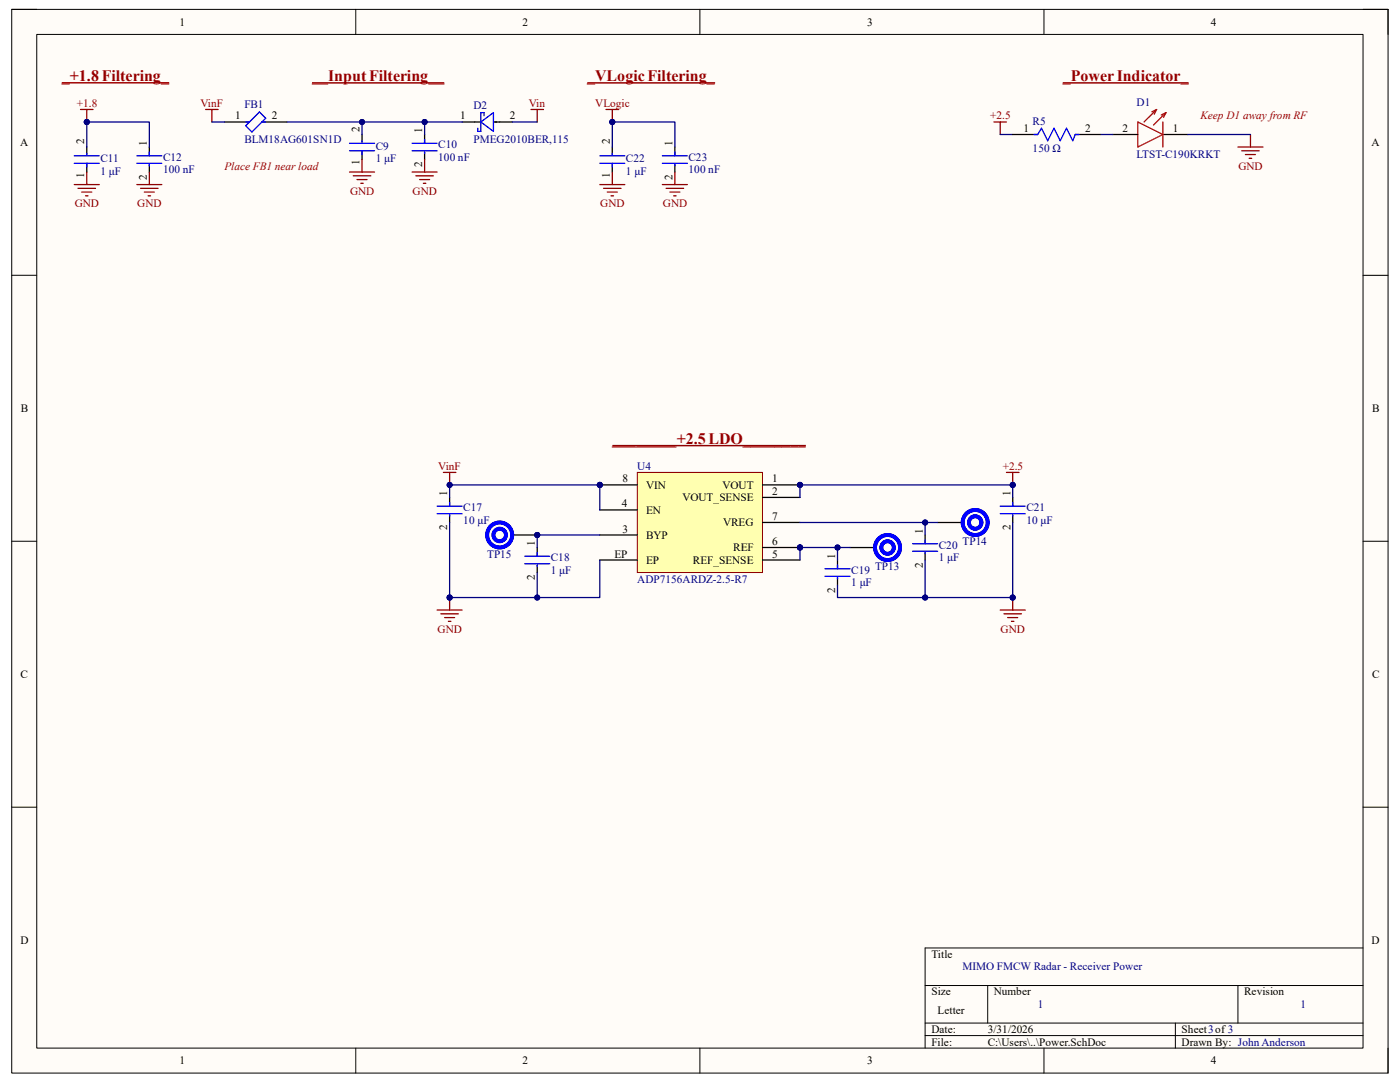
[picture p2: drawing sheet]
<svg xmlns="http://www.w3.org/2000/svg" width="279mm" height="216mm" viewBox="0 0 279 216" stroke-linecap="round" stroke-linejoin="round" font-family="sans-serif">
<path d="M2.3 1.9h274.7v212.2h-274.7z" fill-rule="evenodd" fill="#fffcf8"/>
<path d="M2.3 1.9h274.7v212.2h-274.7z" fill="none" stroke="#000" stroke-width=".2"/>
<path d="M7.3 6.9h264.7v202.2h-264.7z" fill-rule="evenodd" fill="#fffcf8"/>
<g fill="none" stroke="#000" stroke-width=".2">
<path d="M2.3 1.9h5M7.3 6.9h264.7v202.2h-264.7zM71 1.9v5M139.7 1.9v5M208.3 1.9v5M272 1.9h5v5M2.3 54.9h5M272 54.9h5M2.3 108h5M272 108h5M2.3 161.1h5M272 161.1h5"/>
<path d="M184.6 196.6h87.4M197.1 196.6v7.5M247.1 196.6v7.5M272 189.2h-87.4v19.9M71 209.1v5M139.7 209.1v5M184.6 204.1h87.4M184.6 206.6h87.4M208.3 209.1v5M234.6 204.1v5M277 209.1v5"/>
</g>
<path d="M17.3 29.3v1.5M17.3 32.6v1.7M29.8 29.3v1.8M29.8 32.8v1.5M72.3 26.8v1.5M72.3 30.1v1.7M84.7 26.8v1.8M84.7 30.3v1.5" fill="none" stroke="#000" stroke-width=".25"/>
<g fill="none" stroke="#00f" stroke-width=".25">
<path d="M14.8 31.1h5M14.8 32.6h5M17.3 30.6v.2M17.3 32.6v.7M27.3 31.1h5M27.3 32.6h5M29.8 30.3v.8M29.8 32.8v.3M69.8 28.6h5M69.8 30.1h5M72.3 28.1v.2M72.3 30.1v.7"/>
<path d="M82.2 28.6h5M82.2 30.1h5M84.7 27.8v.8M84.7 30.3v.3"/>
</g>
<path d="M16.1 21.8h2.5M17.3 21.8v2.5" fill="none" stroke="#800000" stroke-width=".25"/>
<circle cx="17.3" cy="24.3" r=".5" fill="#000080"/>
<circle cx="17.3" cy="24.3" r=".5" fill="none" stroke="#000080" stroke-width=".2"/>
<g fill="none" stroke="#800000" stroke-width=".25">
<path d="M14.8 36.8h5M15.6 37.6h3.5M16.3 38.3h2M17.1 39.1h.5M17.3 34.3v2.5M27.3 36.8h5M28.1 37.6h3.4M28.8 38.3h2M29.6 39.1h.5M29.8 34.3v2.5M41 21.8h2.5M42.3 21.8v2.5"/>
<path d="M69.8 34.3h5M70.5 35.1h3.5M71.3 35.8h1.9M72 36.6h.5M72.3 31.8v2.5M82.2 34.3h5M83 35.1h3.5M83.7 35.8h2M84.5 36.6h.5M84.7 31.8v2.5M106 21.8h2.5M107.2 21.8v2.5"/>
</g>
<path d="M12.3 16.5h21.5" fill="none" stroke="#980000" stroke-width=".3"/>
<circle cx="159.7" cy="96.8" r=".5" fill="#000080"/>
<circle cx="159.7" cy="96.8" r=".5" fill="none" stroke="#000080" stroke-width=".2"/>
<circle cx="159.7" cy="109.2" r=".5" fill="#000080"/>
<circle cx="159.7" cy="109.2" r=".5" fill="none" stroke="#000080" stroke-width=".2"/>
<circle cx="119.7" cy="96.8" r=".5" fill="#000080"/>
<circle cx="119.7" cy="96.8" r=".5" fill="none" stroke="#000080" stroke-width=".2"/>
<path d="M127.2 94.3h25v19.9h-25z" fill-rule="evenodd" fill="#ffffb0"/>
<path d="M127.2 94.3h25v19.9h-25z" fill="none" stroke="#800000" stroke-width=".2"/>
<path d="M152.2 96.8h7.5" fill="none" stroke="#000" stroke-width=".25"/>
<circle cx="159.7" cy="96.8" r=".5" fill="#000080"/>
<circle cx="159.7" cy="96.8" r=".5" fill="none" stroke="#000080" stroke-width=".2"/>
<path d="M152.2 99.3h7.5M119.7 106.7h7.5M119.7 101.8h7.5M152.2 111.7h7.5M152.2 109.2h7.5" fill="none" stroke="#000" stroke-width=".25"/>
<circle cx="159.7" cy="109.2" r=".5" fill="#000080"/>
<circle cx="159.7" cy="109.2" r=".5" fill="none" stroke="#000080" stroke-width=".2"/>
<path d="M119.7 96.8h7.5M152.2 104.3h7.5" fill="none" stroke="#000" stroke-width=".25"/>
<circle cx="119.7" cy="96.8" r=".5" fill="#000080"/>
<circle cx="119.7" cy="96.8" r=".5" fill="none" stroke="#000080" stroke-width=".2"/>
<path d="M119.7 111.7h7.5" fill="none" stroke="#000" stroke-width=".25"/>
<path d="M89.7 119.2v2.5M87.2 121.7h5M88 122.5h3.5M88.7 123.2h2M89.5 124h.5" fill="none" stroke="#800000" stroke-width=".25"/>
<circle cx="89.7" cy="119.2" r=".5" fill="#000080"/>
<circle cx="89.7" cy="119.2" r=".5" fill="none" stroke="#000080" stroke-width=".2"/>
<path d="M107.2 109.2v1.8M107.2 112.7v1.5" fill="none" stroke="#000" stroke-width=".25"/>
<path d="M104.7 111h5M104.7 112.5h5M107.2 110.2v.8M107.2 112.7v.3" fill="none" stroke="#00f" stroke-width=".25"/>
<path d="M200.9 94.3h2.5M202.1 94.3v2.5" fill="none" stroke="#800000" stroke-width=".25"/>
<circle cx="202.1" cy="96.8" r=".5" fill="#000080"/>
<circle cx="202.1" cy="96.8" r=".5" fill="none" stroke="#000080" stroke-width=".2"/>
<path d="M89.7 99.3v1.7M89.7 102.8v1.5" fill="none" stroke="#000" stroke-width=".25"/>
<path d="M87.2 101h5M87.2 102.5h5M89.7 100.3v.7M89.7 102.8v.2" fill="none" stroke="#00f" stroke-width=".25"/>
<path d="M88.5 94.3h2.5M89.7 94.3v2.5" fill="none" stroke="#800000" stroke-width=".25"/>
<circle cx="89.7" cy="96.8" r=".5" fill="#000080"/>
<circle cx="89.7" cy="96.8" r=".5" fill="none" stroke="#000080" stroke-width=".2"/>
<path d="M202.1 99.3v1.7M167.1 111.7v1.8M167.1 115.2v1.5M202.1 102.8v1.5" fill="none" stroke="#000" stroke-width=".25"/>
<path d="M164.6 113.5h5M164.6 115h5M167.1 112.7v.8M167.1 115.2v.3M199.6 101h5M199.6 102.5h5M202.1 100.3v.7M202.1 102.8v.2" fill="none" stroke="#00f" stroke-width=".25"/>
<path d="M202.1 119.2v2.5M199.6 121.7h5M200.4 122.5h3.5M201.1 123.2h2M201.9 124h.5" fill="none" stroke="#800000" stroke-width=".25"/>
<circle cx="202.1" cy="119.2" r=".5" fill="#000080"/>
<circle cx="202.1" cy="119.2" r=".5" fill="none" stroke="#000080" stroke-width=".2"/>
<path d="M122.2 29.3v1.5M122.2 32.6v1.7M134.7 29.3v1.8M134.7 32.8v1.5M184.6 106.8v1.7M184.6 110.2v1.5" fill="none" stroke="#000" stroke-width=".25"/>
<path d="M119.7 31.1h5M119.7 32.6h5M122.2 30.6v.2M122.2 32.6v.7M132.2 31.1h5M132.2 32.6h5M134.7 30.3v.8M134.7 32.8v.3M182.1 108.5h5M182.1 110h5M184.6 107.7v.8M184.6 110.2v.3" fill="none" stroke="#00f" stroke-width=".25"/>
<path d="M122.2 88.9h38.6" fill="none" stroke="#980000" stroke-width=".3"/>
<path d="M120.9 21.8h2.5M122.2 21.8v2.5" fill="none" stroke="#800000" stroke-width=".25"/>
<circle cx="122.2" cy="24.3" r=".5" fill="#000080"/>
<circle cx="122.2" cy="24.3" r=".5" fill="none" stroke="#000080" stroke-width=".2"/>
<g fill="none" stroke="#800000" stroke-width=".25">
<path d="M119.7 36.8h5M120.4 37.6h3.5M121.2 38.3h2M121.9 39.1h.5M122.2 34.3v2.5M132.2 36.8h5M132.9 37.6h3.5M133.7 38.3h2M134.4 39.1h.5M134.7 34.3v2.5M198.4 24.3h2.5M199.6 24.3v2.5"/>
<path d="M247.1 29.3h5M247.8 30.1h3.5M248.5 30.8h2M249.3 31.6h.5M249.6 26.8v2.5"/>
</g>
<path d="M117.2 16.5h25.5M212.1 16.5h25.1" fill="none" stroke="#980000" stroke-width=".3"/>
<path d="M44.8 24.3h5M52.3 24.3h5M92.2 24.3h3.8M98.5 24.3h3.7M222.1 26.8h5M232.1 26.8h5" fill="none" stroke="#000" stroke-width=".25"/>
<path d="M227.1 24.3l5 2.5-5 2.5zM230.8 21.9l-2.5 2.4M230.8 21.9l-.9 .4M230.8 21.9l-.5 .9M232.1 24.3v5M232.7 22.5l-2.5 2.5M232.7 22.5l-.9 .4M232.7 22.5l-.5 .9" fill="none" stroke="#f00" stroke-width=".25"/>
<path d="M49 24.3h.8M51.8 22.3l1.2 1.3-2.7 2.7-1.3-1.2zM52.3 24.3h.7M96 24.3l2.5-1.8v3.7zM96.6 23.1v-.6h-.6v3.7h-.6v-.6" fill="none" stroke="#00f" stroke-width=".25"/>
<path d="M17.3 24.3v5" fill="none" stroke="#000080" stroke-width=".25"/>
<circle cx="17.3" cy="24.3" r=".5" fill="#000080"/>
<circle cx="17.3" cy="24.3" r=".5" fill="none" stroke="#000080" stroke-width=".2"/>
<path d="M17.3 24.3h12.5v5" fill="none" stroke="#000080" stroke-width=".25"/>
<circle cx="17.3" cy="24.3" r=".5" fill="#000080"/>
<circle cx="17.3" cy="24.3" r=".5" fill="none" stroke="#000080" stroke-width=".2"/>
<path d="M84.7 24.3v2.5" fill="none" stroke="#000080" stroke-width=".25"/>
<circle cx="84.7" cy="24.3" r=".5" fill="#000080"/>
<circle cx="84.7" cy="24.3" r=".5" fill="none" stroke="#000080" stroke-width=".2"/>
<path d="M119.7 106.7h-12.5v2.5" fill="none" stroke="#000080" stroke-width=".25"/>
<circle cx="107.2" cy="106.7" r=".5" fill="#000080"/>
<circle cx="107.2" cy="106.7" r=".5" fill="none" stroke="#000080" stroke-width=".2"/>
<path d="M119.7 111.7v7.5h-30" fill="none" stroke="#000080" stroke-width=".25"/>
<circle cx="89.7" cy="119.2" r=".5" fill="#000080"/>
<circle cx="89.7" cy="119.2" r=".5" fill="none" stroke="#000080" stroke-width=".2"/>
<circle cx="107.2" cy="119.2" r=".5" fill="#000080"/>
<circle cx="107.2" cy="119.2" r=".5" fill="none" stroke="#000080" stroke-width=".2"/>
<path d="M119.7 96.8v5" fill="none" stroke="#000080" stroke-width=".25"/>
<circle cx="119.7" cy="96.8" r=".5" fill="#000080"/>
<circle cx="119.7" cy="96.8" r=".5" fill="none" stroke="#000080" stroke-width=".2"/>
<path d="M107.2 114.2v5" fill="none" stroke="#000080" stroke-width=".25"/>
<circle cx="107.2" cy="119.2" r=".5" fill="#000080"/>
<circle cx="107.2" cy="119.2" r=".5" fill="none" stroke="#000080" stroke-width=".2"/>
<path d="M89.7 104.3v14.9" fill="none" stroke="#000080" stroke-width=".25"/>
<circle cx="89.7" cy="119.2" r=".5" fill="#000080"/>
<circle cx="89.7" cy="119.2" r=".5" fill="none" stroke="#000080" stroke-width=".2"/>
<path d="M119.7 96.8h-30v2.5" fill="none" stroke="#000080" stroke-width=".25"/>
<circle cx="119.7" cy="96.8" r=".5" fill="#000080"/>
<circle cx="119.7" cy="96.8" r=".5" fill="none" stroke="#000080" stroke-width=".2"/>
<circle cx="89.7" cy="96.8" r=".5" fill="#000080"/>
<circle cx="89.7" cy="96.8" r=".5" fill="none" stroke="#000080" stroke-width=".2"/>
<path d="M202.1 96.8v2.5" fill="none" stroke="#000080" stroke-width=".25"/>
<circle cx="202.1" cy="96.8" r=".5" fill="#000080"/>
<circle cx="202.1" cy="96.8" r=".5" fill="none" stroke="#000080" stroke-width=".2"/>
<path d="M159.7 109.2v2.5" fill="none" stroke="#000080" stroke-width=".25"/>
<circle cx="159.7" cy="109.2" r=".5" fill="#000080"/>
<circle cx="159.7" cy="109.2" r=".5" fill="none" stroke="#000080" stroke-width=".2"/>
<path d="M202.1 104.3v14.9" fill="none" stroke="#000080" stroke-width=".25"/>
<circle cx="202.1" cy="119.2" r=".5" fill="#000080"/>
<circle cx="202.1" cy="119.2" r=".5" fill="none" stroke="#000080" stroke-width=".2"/>
<path d="M184.6 111.7v7.5" fill="none" stroke="#000080" stroke-width=".25"/>
<circle cx="184.6" cy="119.2" r=".5" fill="#000080"/>
<circle cx="184.6" cy="119.2" r=".5" fill="none" stroke="#000080" stroke-width=".2"/>
<path d="M122.2 24.3v5" fill="none" stroke="#000080" stroke-width=".25"/>
<circle cx="122.2" cy="24.3" r=".5" fill="#000080"/>
<circle cx="122.2" cy="24.3" r=".5" fill="none" stroke="#000080" stroke-width=".2"/>
<path d="M122.2 24.3h12.5v5" fill="none" stroke="#000080" stroke-width=".25"/>
<circle cx="122.2" cy="24.3" r=".5" fill="#000080"/>
<circle cx="122.2" cy="24.3" r=".5" fill="none" stroke="#000080" stroke-width=".2"/>
<path d="M72.3 24.3v2.5M102.2 24.3h5M199.6 26.8h2.5M219.6 26.8h2.5M237.1 26.8h12.5" fill="none" stroke="#000080" stroke-width=".25"/>
<circle cx="72.3" cy="24.3" r=".5" fill="#000080"/>
<circle cx="72.3" cy="24.3" r=".5" fill="none" stroke="#000080" stroke-width=".2"/>
<path d="M42.3 24.3h2.5M57.3 24.3h34.9" fill="none" stroke="#000080" stroke-width=".25"/>
<circle cx="84.7" cy="24.3" r=".5" fill="#000080"/>
<circle cx="84.7" cy="24.3" r=".5" fill="none" stroke="#000080" stroke-width=".2"/>
<circle cx="72.3" cy="24.3" r=".5" fill="#000080"/>
<circle cx="72.3" cy="24.3" r=".5" fill="none" stroke="#000080" stroke-width=".2"/>
<path d="M62.3 16.5h26.4" fill="none" stroke="#980000" stroke-width=".3"/>
<path d="M202.1 26.8h5M214.6 26.8h5M187.1 104.3h5" fill="none" stroke="#000" stroke-width=".25"/>
<path d="M206.4 26.8h.7l.7-1.2 1.3 2.5 1.2-2.5 1.3 2.5 1.2-2.5 1.3 2.5 .5-1.3h.7" fill="none" stroke="#00f" stroke-width=".25"/>
<g fill="none" stroke="#00f" stroke-width=".76">
<circle cx="194.6" cy="104.3" r="2.5"/>
<circle cx="194.6" cy="104.3" r="1.25"/>
</g>
<path d="M184.6 104.3v2.5" fill="none" stroke="#000080" stroke-width=".25"/>
<circle cx="184.6" cy="104.3" r=".5" fill="#000080"/>
<circle cx="184.6" cy="104.3" r=".5" fill="none" stroke="#000080" stroke-width=".2"/>
<path d="M169.6 109.3h5" fill="none" stroke="#000" stroke-width=".25"/>
<g fill="none" stroke="#00f" stroke-width=".76">
<circle cx="177.1" cy="109.3" r="2.5"/>
<circle cx="177.1" cy="109.3" r="1.25"/>
</g>
<path d="M159.6 104.3h27.5" fill="none" stroke="#000080" stroke-width=".25"/>
<circle cx="184.6" cy="104.3" r=".5" fill="#000080"/>
<circle cx="184.6" cy="104.3" r=".5" fill="none" stroke="#000080" stroke-width=".2"/>
<path d="M167.1 116.7v2.5h35" fill="none" stroke="#000080" stroke-width=".25"/>
<circle cx="202.1" cy="119.2" r=".5" fill="#000080"/>
<circle cx="202.1" cy="119.2" r=".5" fill="none" stroke="#000080" stroke-width=".2"/>
<circle cx="184.6" cy="119.2" r=".5" fill="#000080"/>
<circle cx="184.6" cy="119.2" r=".5" fill="none" stroke="#000080" stroke-width=".2"/>
<path d="M202.1 96.8h-42.5v2.5" fill="none" stroke="#000080" stroke-width=".25"/>
<circle cx="159.7" cy="96.8" r=".5" fill="#000080"/>
<circle cx="159.7" cy="96.8" r=".5" fill="none" stroke="#000080" stroke-width=".2"/>
<circle cx="202.1" cy="96.8" r=".5" fill="#000080"/>
<circle cx="202.1" cy="96.8" r=".5" fill="none" stroke="#000080" stroke-width=".2"/>
<path d="M159.7 109.2h9.9" fill="none" stroke="#000080" stroke-width=".25"/>
<circle cx="159.7" cy="109.2" r=".5" fill="#000080"/>
<circle cx="159.7" cy="109.2" r=".5" fill="none" stroke="#000080" stroke-width=".2"/>
<circle cx="167.1" cy="109.2" r=".5" fill="#000080"/>
<circle cx="167.1" cy="109.2" r=".5" fill="none" stroke="#000080" stroke-width=".2"/>
<path d="M167.1 109.2v2.5" fill="none" stroke="#000080" stroke-width=".25"/>
<circle cx="167.1" cy="109.2" r=".5" fill="#000080"/>
<circle cx="167.1" cy="109.2" r=".5" fill="none" stroke="#000080" stroke-width=".2"/>
<circle cx="107.2" cy="106.7" r=".5" fill="#000080"/>
<circle cx="107.2" cy="106.7" r=".5" fill="none" stroke="#000080" stroke-width=".2"/>
<path d="M102.2 106.7h5" fill="none" stroke="#000" stroke-width=".25"/>
<circle cx="107.2" cy="106.7" r=".5" fill="#000080"/>
<circle cx="107.2" cy="106.7" r=".5" fill="none" stroke="#000080" stroke-width=".2"/>
<g fill="none" stroke="#00f" stroke-width=".76">
<circle cx="99.7" cy="106.7" r="2.5"/>
<circle cx="99.7" cy="106.7" r="1.25"/>
</g>
<g font-size="3.2" fill="#980000">
<text x="12.3" y="16.2">_+1.8 Filtering_</text>
<text x="62.3" y="16.2">__Input Filtering__</text>
<text x="117.2" y="16.2">_VLogic Filtering_</text>
<text x="212.1" y="16.2">_Power Indicator_</text>
<text x="122.2" y="88.6">________+2.5 LDO________</text>
</g>
<g font-size="2.2">
<text x="35.8" y="5.1">1</text>
<text x="104.3" y="5.1">2</text>
<text x="173.1" y="5.1">3</text>
<text x="241.6" y="5.1">4</text>
<text x="46.9" y="23.8">1</text>
<text x="54.3" y="23.8">2</text>
<text x="91.9" y="23.8">1</text>
<text x="101.7" y="23.8">2</text>
<text x="4" y="29.2">A</text>
<text x="16.8" y="28.8" transform="rotate(-90 16.8 28.8)">2</text>
<text x="29.3" y="29.1" transform="rotate(-90 29.3 29.1)">1</text>
<text x="71.8" y="26.3" transform="rotate(-90 71.8 26.3)">2</text>
<text x="84.2" y="26.6" transform="rotate(-90 84.2 26.6)">1</text>
<text x="121.7" y="28.8" transform="rotate(-90 121.7 28.8)">2</text>
<text x="134.2" y="29.1" transform="rotate(-90 134.2 29.1)">1</text>
<text x="204.3" y="26.3">1</text>
<text x="216.6" y="26.3">2</text>
<text x="224" y="26.3">2</text>
<text x="234.1" y="26.3">1</text>
<text x="273.7" y="29.2">A</text>
<text x="16.8" y="35.4" transform="rotate(-90 16.8 35.4)">1</text>
<text x="29.3" y="35.9" transform="rotate(-90 29.3 35.9)">2</text>
<text x="71.8" y="32.9" transform="rotate(-90 71.8 32.9)">1</text>
<text x="84.2" y="33.4" transform="rotate(-90 84.2 33.4)">2</text>
<text x="121.7" y="35.4" transform="rotate(-90 121.7 35.4)">1</text>
<text x="134.2" y="35.9" transform="rotate(-90 134.2 35.9)">2</text>
<text x="4.1" y="82.2">B</text>
<text x="273.8" y="82.2">B</text>
<text x="89.2" y="99" transform="rotate(-90 89.2 99)">1</text>
<text x="124.1" y="101.3">4</text>
<text x="124.2" y="96.3">8</text>
<text x="128.9" y="97.5">VIN</text>
<text x="136.2" y="100">VOUT_SENSE</text>
<text x="144.2" y="97.5">VOUT</text>
<text x="154.1" y="96.3">1</text>
<text x="154.1" y="98.8">2</text>
<text x="201.6" y="99" transform="rotate(-90 201.6 99)">1</text>
<text x="89.2" y="105.8" transform="rotate(-90 89.2 105.8)">2</text>
<text x="124.2" y="106.3">3</text>
<text x="128.9" y="107.5">BYP</text>
<text x="128.9" y="102.5">EN</text>
<text x="144.3" y="105">VREG</text>
<text x="154.1" y="103.8">7</text>
<text x="184.2" y="106.5" transform="rotate(-90 184.2 106.5)">1</text>
<text x="201.6" y="105.8" transform="rotate(-90 201.6 105.8)">2</text>
<text x="106.7" y="109" transform="rotate(-90 106.7 109)">1</text>
<text x="122.6" y="111.3">EP</text>
<text x="128.9" y="112.5">EP</text>
<text x="138.3" y="112.5">REF_SENSE</text>
<text x="146.3" y="110">REF</text>
<text x="154.1" y="111.3">5</text>
<text x="154.1" y="108.8">6</text>
<text x="166.7" y="111.5" transform="rotate(-90 166.7 111.5)">1</text>
<text x="184.2" y="113.3" transform="rotate(-90 184.2 113.3)">2</text>
<text x="106.7" y="115.8" transform="rotate(-90 106.7 115.8)">2</text>
<text x="166.7" y="118.3" transform="rotate(-90 166.7 118.3)">2</text>
<text x="4.1" y="135.3">C</text>
<text x="273.8" y="135.3">C</text>
<text x="4.1" y="188.3">D</text>
<text x="185.9" y="191.1">Title</text>
<text x="273.7" y="188.3">D</text>
<text x="185.9" y="198.6">Size</text>
<text x="187.1" y="202.4">Letter</text>
<text x="198.3" y="198.6">Number</text>
<text x="248.3" y="198.6">Revision</text>
<text x="185.9" y="206.1">Date:</text>
<text x="185.9" y="208.6">File:</text>
<text x="197.1" y="206.1">3/31/2026</text>
<text x="197.1" y="208.6">C:\Users\..\Power.SchDoc</text>
<text x="235.8" y="208.6">Drawn By: John Anderson</text>
<text x="235.8" y="206.1">Sheet3of 3</text>
<text x="35.8" y="212.4">1</text>
<text x="104.3" y="212.4">2</text>
<text x="173.1" y="212.4">3</text>
<text x="241.6" y="212.4">4</text>
</g>
<g font-size="2.2" fill="#800000">
<text x="15.3" y="21.3">+1.8</text>
<text x="40" y="21.3">VinF</text>
<text x="105.5" y="21.3">Vin</text>
<text x="118.8" y="21.3">VLogic</text>
<text x="197.6" y="23.8">+2.5</text>
<text x="247.1" y="33.8">GND</text>
<text x="14.9" y="41.3">GND</text>
<text x="27.4" y="41.3">GND</text>
<text x="69.8" y="38.8">GND</text>
<text x="82.3" y="38.8">GND</text>
<text x="119.8" y="41.3">GND</text>
<text x="132.3" y="41.3">GND</text>
<text x="87.5" y="93.8">VinF</text>
<text x="200.1" y="93.8">+2.5</text>
<text x="87.3" y="126.2">GND</text>
<text x="199.7" y="126.2">GND</text>
</g>
<g font-size="2.2" fill="#000080">
<text x="48.8" y="21.6">FB1</text>
<text x="94.5" y="21.7">D2</text>
<text x="226.8" y="21.1">D1</text>
<text x="48.8" y="28.6">BLM18AG601SN1D</text>
<text x="75" y="29.8">C9</text>
<text x="87.5" y="29.6">C10</text>
<text x="94.5" y="28.4">PMEG2010BER,115</text>
<text x="206.1" y="24.8">R5</text>
<text x="20.1" y="32.3">C11</text>
<text x="20.1" y="34.8">1 μF</text>
<text x="32.6" y="32.1">C12</text>
<text x="32.6" y="34.6">100 nF</text>
<text x="75" y="32.3">1 μF</text>
<text x="87.5" y="32.1">100 nF</text>
<text x="124.9" y="32.3">C22</text>
<text x="124.9" y="34.8">1 μF</text>
<text x="137.4" y="32.1">C23</text>
<text x="137.4" y="34.6">100 nF</text>
<text x="206.1" y="30.4">150 Ω</text>
<text x="226.8" y="31.6">LTST-C190KRKT</text>
<text x="127.2" y="93.8">U4</text>
<text x="92.5" y="102">C17</text>
<text x="204.9" y="102">C21</text>
<text x="92.5" y="104.5">10 μF</text>
<text x="204.9" y="104.5">10 μF</text>
<text x="97.2" y="111.3">TP15</text>
<text x="109.9" y="112">C18</text>
<text x="174.6" y="113.7">TP13</text>
<text x="187.4" y="109.5">C20</text>
<text x="187.4" y="112">1 μF</text>
<text x="192.1" y="108.8">TP14</text>
<text x="109.9" y="114.5">1 μF</text>
<text x="127.2" y="116.2">ADP7156ARDZ-2.5-R7</text>
<text x="169.9" y="114.5">C19</text>
<text x="169.9" y="117">1 μF</text>
<text x="192.1" y="193.6">MIMO FMCW Radar - Receiver Power</text>
<text x="207.1" y="201.1">1</text>
<text x="259.5" y="201.1">1</text>
</g>
<g font-size="2.2" fill="#980000">
<text x="239.6" y="23.8">Keep D1 away from RF</text>
<text x="44.8" y="33.8">Place FB1 near load</text>
</g>
</svg>
